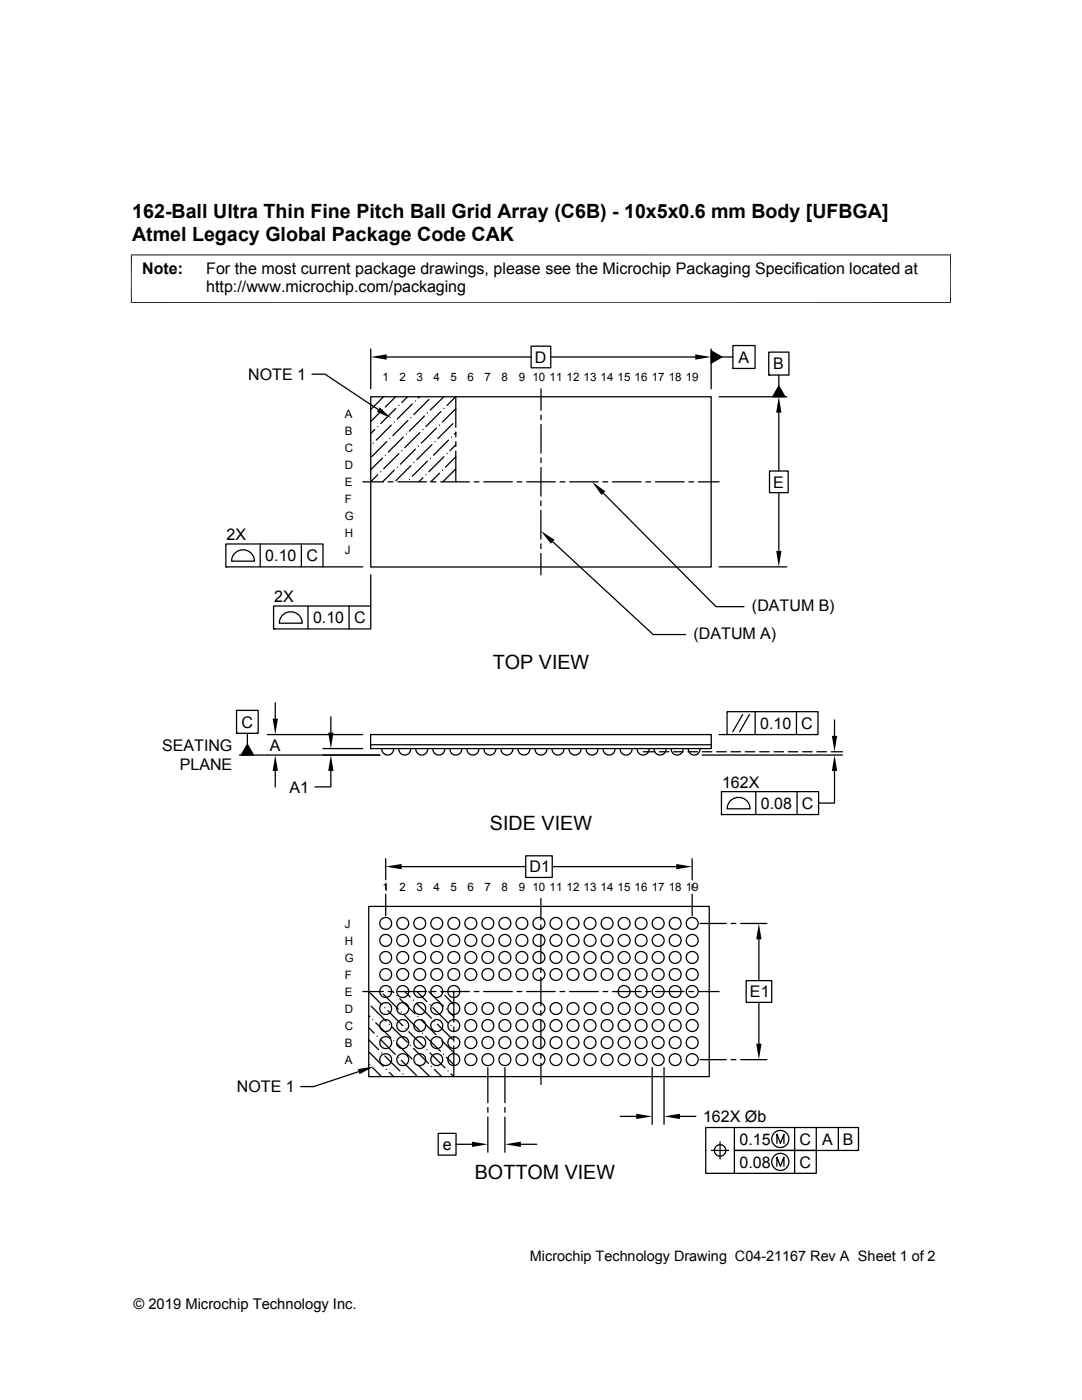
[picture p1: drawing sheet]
<svg xmlns="http://www.w3.org/2000/svg" width="216mm" height="279mm" viewBox="0 0 216 279" stroke-linecap="round" stroke-linejoin="round" font-family="sans-serif">
<g fill="none" stroke="#000" stroke-width=".25">
<path d="M62.3 74.7h2.6l10.6 7M74 79.2h67.9v34h-67.9zM74 69.7v7.9M76.5 79.2l-2.5 2.5M77.2 71.2h28.8M78.9 79.2l-2 2M81.3 79.2l-1.1 1.1M83.7 79.2l-.2 .2M85.6 79.7l-3 3M88.5 79.2l-2.6 2.6M106 69.1h3.9v4.3h-3.9zM107.9 77.6v4.3"/>
<path d="M109.9 71.2h28.8M141.9 70l2.1 1.2-2.1 1.3zM141.9 69.7v7.9M143.5 79.2h13.5M144 71.2h2.2M146.2 69h4.5v4.5h-4.5zM146.2 73.5h.1M153.4 70.3h4v4.5h-4zM153.4 74.8h.1M155.4 77.1l1.2 2.1h-2.4zM155.4 74.8v2.3M72.4 96.2h4.1"/>
<path d="M74.5 88.4h.1M74.8 85.7l-.8 .8M75.4 94.7l-1.4 1.4M75.4 85.1h.1M75.7 82.4l-1.7 1.7M76 94.1h.1M76.3 91.4l-2.3 2.3M76.3 81.8h.1M76.9 90.8h.1M77.2 88.1l-3 3M77.5 96.2h.9M77.8 87.5h.1"/>
<path d="M78.1 84.8l-3 3M78.7 93.8l-2.4 2.4M78.7 84.2h.1M79 81.5l-3 3M79.3 93.2h.1M79.4 96.2h5.7M79.6 90.5l-3 3M79.6 80.9h.1M80.2 89.9h.1M80.5 87.2l-3 3M81.1 86.6h.1M81.4 83.9l-3 3"/>
<path d="M81.7 95.7h.1M82 92.9l-3 3M82 83.3h.1M82.3 80.6l-3 3M82.6 92.3h.1M82.9 89.6l-3 3M82.9 80h.1M83.5 89h.1M83.8 86.3l-3 3M84.4 95.3l-.8 .9M84.4 85.7h.1M84.7 83l-3 3"/>
<path d="M85 94.7h.1M85.3 92l-3 3M85.3 82.4h.1M85.9 91.4h.1M86 96.2h1M86.2 88.7l-3 3M86.8 88.1h.1M87.1 85.4l-3 3M87.7 94.4l-1.7 1.8M87.7 84.8h.1M87.9 96.2h5.8M88 82.1l-3 3"/>
<path d="M88.3 93.8h.1M88.6 91.1l-3 3M88.6 81.5h.1M89.2 90.5h.1M89.2 80.9l1.7-1.7 .1 6.1M89.5 87.8l-3 3M90.1 87.2h.1M90.4 84.5l-3 3M91 86.2v1M91 88.1v1M91 90v6.2M91 93.6l-2.6 2.6"/>
<path d="M91 91.2l-2.1 2M91 88.8l-1.2 1.1M91 86.4l-.3 .2M91 81.6l-2.7 2.6M94.6 96.2h1M96.5 96.2h5.7M103.2 96.2h.9M105.1 96.2h5.7M107.9 100v.9M107.9 82.8v1M107.9 84.7v5.7M107.9 91.4v1"/>
<path d="M107.9 93.3v5.7M111.8 96.2h.9M113.7 96.2h5.7M120.3 96.2h1M120.4 98.4l22.5 22.7h5.6M122.2 96.2h5.7M128.9 96.2h.9M130.8 96.2h5.7M137.5 96.2h.9M139.4 96.2h4.1M153.5 94h3.8v4.3h-3.8zM155.4 82.4v11.6"/>
<path d="M155.4 98.3v11.7M45.1 108.6h19.4v4.5h-19.4zM45.1 113.1h.1M47 110.3a2.29 2.29 0 0 1 2.4-.4 2.29 2.29 0 0 1 1.4 2.1h-4.6l.3-1.2zM51.9 108.6v4.5M60.1 108.6v4.5M64.5 113.1h7.9M74 114.7v6.2M107.9 101.9v5.7M107.9 108.5v1M107.9 110.4v4.3M110.3 108.1l20 18.5h6.5"/>
<path d="M143.5 113.1h13.5M54.6 120.9h19.4v4.6h-19.4zM54.6 125.5h.1M56.5 122.7a2.3 2.3 0 0 1 2.4-.4 2.3 2.3 0 0 1 1.4 2.1h-4.6l.3-1.2zM61.4 120.9v4.6M69.7 120.9v4.6M47.2 141.8h4.3v4.5h-4.3zM47.2 146.3h.1M47.8 150.7h28M49.4 146.3v2.3M49.4 148.6l1.2 2.1h-2.5zM53.3 146.6h19.1"/>
<path d="M54.9 140.3v3.1M54.9 153.9v3.1M64.4 149.4h8M66 153.9v3.1h-3.2M66 143v3.2M74 148.6h67.9M74 146.6h67.9v2.8h-67.9zM74 149.4h.1M76.2 149.4a1.19 1.19 0 0 0 1.2 1.3 1.19 1.19 0 0 0 1.1-1.3M79.6 149.4a1.18 1.18 0 0 0 1.2 1.3 1.18 1.18 0 0 0 1.1-1.3M83 149.4a1.19 1.19 0 0 0 1.2 1.3 1.19 1.19 0 0 0 1.1-1.3M86.4 149.4a1.18 1.18 0 0 0 1.2 1.3 1.18 1.18 0 0 0 1.1-1.3"/>
<path d="M89.8 149.4a1.19 1.19 0 0 0 1.2 1.3 1.19 1.19 0 0 0 1.1-1.3M93.2 149.4a1.18 1.18 0 0 0 1.2 1.3 1.18 1.18 0 0 0 1.1-1.3M96.6 149.4a1.19 1.19 0 0 0 1.1 1.3 1.19 1.19 0 0 0 1.2-1.3M100 149.4a1.18 1.18 0 0 0 1.1 1.3 1.18 1.18 0 0 0 1.2-1.3M103.4 149.4a1.19 1.19 0 0 0 1.1 1.3 1.19 1.19 0 0 0 1.2-1.3M106.8 149.4a1.18 1.18 0 0 0 1.1 1.3 1.18 1.18 0 0 0 1.2-1.3M110.2 149.4a1.19 1.19 0 0 0 1.1 1.3 1.19 1.19 0 0 0 1.2-1.3M113.6 149.4a1.18 1.18 0 0 0 1.1 1.3 1.18 1.18 0 0 0 1.2-1.3M116.9 149.4a1.19 1.19 0 0 0 1.2 1.3 1.19 1.19 0 0 0 1.2-1.3M120.4 149.4a1.18 1.18 0 0 0 1.1 1.3 1.18 1.18 0 0 0 1.2-1.3M123.7 149.4a1.19 1.19 0 0 0 1.2 1.3 1.19 1.19 0 0 0 1.2-1.3M127.1 149.4a1.18 1.18 0 0 0 1.2 1.3 1.18 1.18 0 0 0 1.2-1.3"/>
<path d="M128.4 150h2.2M130.5 149.4a1.19 1.19 0 0 0 1.2 1.3 1.19 1.19 0 0 0 1.2-1.3M131.6 150h1.9M133.9 149.4a1.18 1.18 0 0 0 1.2 1.3 1.18 1.18 0 0 0 1.2-1.3M134.4 150h1.9M137.3 150h1.9M137.3 149.4a1.19 1.19 0 0 0 1.2 1.3 1.19 1.19 0 0 0 1.2-1.3M140.1 150.7h28M140.1 150h1.9M143 150h1.9M143.5 146.6h1.6M144 158h19.3v4.6h-19.3z"/>
<path d="M145.1 142h18.1v4.6h-18.1zM145.9 159.7a2.3 2.3 0 0 1 2.4-.4 2.3 2.3 0 0 1 1.4 2.1h-4.6l.3-1.2zM145.9 150h1.9M148.2 142.6l-2 3.4M148.7 150h1.9M149.5 142.6l-1.9 3.4M150.7 142v4.6M150.8 158v4.6M151.6 150h1.9M154.4 150h1.9M157.3 150h1.9M158.9 142v4.6"/>
<path d="M159 158v4.6M160.1 150h2M163 150h1.9M165.9 150h2.2M166.5 153.9v6.4h-3.2M166.5 143.7v3.2M77 171.4v4.2M77 176.6v.9M77 178.5v4.2M80.1 173h24.8M104.9 170.8h5.3v4.3h-5.3zM107.9 179.3v4.3"/>
<path d="M110.2 173h24.7M138.1 171.4v4.2M138.1 176.6v.9M138.1 178.5v4.2M144 162.6h.1M72.4 197.9h4.1M73.6 197.9l2.6 2.6M73.6 180.9h67.9v34h-67.9zM76.5 198.4l3 3M77.5 197.9h.9M78.4 197.9l.2 .2M79.2 198.7h.1"/>
<path d="M79.4 197.9h5.7M79.8 199.3l3 3M80.8 197.9l1.1 1.1M82.5 199.6h.1M83.2 197.9l2 2M85.6 197.9l2.9 2.9M86 197.9h1M87.9 197.9h5.8M88.2 198.1h.1M88.8 198.7l1.8 1.8M90.4 197.9l.2 .2M90.6 197.9v6.1"/>
<path d="M94.6 197.9h1M96.5 197.9h5.7M103.2 197.9h.9M105.1 197.9h5.7M107.9 184.6v.9M107.9 186.5v5.7M107.9 193.1v1M107.9 195v5.7M111.7 197.9h1M113.6 197.9h5.8M120.3 197.9h1M122.2 197.9h5.7"/>
<path d="M128.9 197.9h.9M130.8 197.9h5.7M137.5 197.9h.9M139.4 197.9h4.1M139.7 184.3h5.2M145.9 184.3h.9M147.8 184.3h5.2M148.9 195.7h5.1v4.3h-5.1zM151.4 187.5v8.2M71.6 213.9l-9 3h-2.6M73.6 214.7l.1 .2M73.6 207.5l2 2"/>
<path d="M73.6 209.9l2.9 2.9M73.6 205.1l1.1 1.1M73.6 202.7l.2 .2M73.8 212.5h.1M74.1 200.8l3 3M74.4 213.1l1.7 1.8M74.4 203.5h.1M75 204.1l3 3M75.3 206.8h.1M75.9 207.4l3 3M76.2 210.1h.1M76.8 210.7l3 3"/>
<path d="M76.8 201.1h.1M77.1 213.4h.1M77.4 201.7l3 3M77.7 214l.8 .9M77.7 204.4h.1M78.3 205l3 3M78.6 207.7h.1M79.2 208.3l3 3M79.5 211h.1M80.1 211.6l3 3M80.1 202h.1M80.4 214.3h.1"/>
<path d="M80.7 202.6l3 3M81 205.3h.1M81.6 205.9l3 3M81.9 208.6h.1M82.5 209.2l3 3M82.8 211.9h.1M83.1 200.2l3 3M83.4 212.5l2.3 2.4M83.4 202.9h.1M84 203.5l3 3M84.3 206.2h.1M84.9 206.8l3 3"/>
<path d="M85.2 209.5h.1M85.8 210.1l3 3M85.8 200.5h.1M86.1 212.8h.1M86.4 201.1l3 3M86.7 213.4l1.4 1.5M86.7 203.8h.1M87.3 204.4l3 3M87.6 207.1h.1M88.2 207.7l2.4 2.4M88.5 210.4h.1M89.1 211l1.5 1.5"/>
<path d="M89.1 201.4h.1M89.4 213.7h.1M89.7 202l.9 .9M90 204.7h.1M90.6 208.7v6.2l-.6-.6M90.6 204.9v1M90.6 206.8v1M97.3 213.1v7M100.8 213.1v7M107.9 212.2v4.3M107.9 201.7v.9M107.9 203.6v5.7"/>
<path d="M107.9 210.3v.9M130.1 213.1v11.3M132.5 213.1v11.3M139.7 211.5h5.2M145.9 211.5h.9M147.8 211.5h5.2M151.4 200v8.3M87.4 226.2h3.6v4.3h-3.6zM91 228.4h3.2M97.3 221v1M97.3 222.9v7.1M100.8 221v1"/>
<path d="M100.8 222.9v7.1M103.9 228.4h3.2M123.8 222.8h3.2M135.7 222.8h3.2M142 229.6h3.4M143.7 227.9v3.4M146.5 225v4.6h16.4v4.6h-22.1v-9.2h30.5v4.6h-24.8v4.6M155 228.2v-1.8l.7 1.8 .7-1.8v1.8M155 232.8v-1.9l.7 1.9 .7-1.9v1.9M158.6 225v9.2M162.9 225v4.6M167.3 225v4.6"/>
<circle cx="77" cy="197.9" r="1.19"/>
<circle cx="77" cy="187.7" r="1.19"/>
<circle cx="77" cy="194.5" r="1.19"/>
<circle cx="77" cy="191.1" r="1.19"/>
<circle cx="77" cy="184.3" r="1.19"/>
<circle cx="80.4" cy="197.9" r="1.19"/>
<circle cx="80.4" cy="191.1" r="1.19"/>
<circle cx="80.4" cy="194.5" r="1.19"/>
<circle cx="80.4" cy="187.7" r="1.19"/>
<circle cx="80.4" cy="184.3" r="1.19"/>
<circle cx="83.8" cy="197.9" r="1.19"/>
<circle cx="83.8" cy="187.7" r="1.19"/>
<circle cx="83.8" cy="194.5" r="1.19"/>
<circle cx="83.8" cy="191.1" r="1.19"/>
<circle cx="83.8" cy="184.3" r="1.19"/>
<circle cx="87.2" cy="197.9" r="1.19"/>
<circle cx="87.2" cy="191.1" r="1.19"/>
<circle cx="87.2" cy="187.7" r="1.19"/>
<circle cx="87.2" cy="194.5" r="1.19"/>
<circle cx="87.2" cy="184.3" r="1.19"/>
<circle cx="90.5" cy="197.9" r="1.19"/>
<circle cx="90.5" cy="187.7" r="1.19"/>
<circle cx="90.5" cy="194.5" r="1.19"/>
<circle cx="90.5" cy="191.1" r="1.19"/>
<circle cx="90.5" cy="184.3" r="1.19"/>
<circle cx="94" cy="191.1" r="1.19"/>
<circle cx="94" cy="187.7" r="1.19"/>
<circle cx="94" cy="194.5" r="1.19"/>
<circle cx="94" cy="184.3" r="1.19"/>
<circle cx="97.3" cy="191.1" r="1.19"/>
<circle cx="97.3" cy="194.5" r="1.19"/>
<circle cx="97.3" cy="187.7" r="1.19"/>
<circle cx="97.3" cy="184.3" r="1.19"/>
<circle cx="100.7" cy="191.1" r="1.19"/>
<circle cx="100.7" cy="187.7" r="1.19"/>
<circle cx="100.7" cy="194.5" r="1.19"/>
<circle cx="100.8" cy="184.3" r="1.19"/>
<circle cx="104.1" cy="191.1" r="1.19"/>
<circle cx="104.1" cy="194.5" r="1.19"/>
<circle cx="104.1" cy="187.7" r="1.19"/>
<circle cx="104.1" cy="184.3" r="1.19"/>
<circle cx="107.5" cy="191.1" r="1.19"/>
<circle cx="107.5" cy="187.7" r="1.19"/>
<circle cx="107.5" cy="194.5" r="1.19"/>
<circle cx="107.5" cy="184.3" r="1.19"/>
<circle cx="110.9" cy="194.5" r="1.19"/>
<circle cx="110.9" cy="191.1" r="1.19"/>
<circle cx="110.9" cy="187.7" r="1.19"/>
<circle cx="110.9" cy="184.3" r="1.18"/>
<circle cx="114.3" cy="187.7" r="1.19"/>
<circle cx="114.3" cy="191.1" r="1.19"/>
<circle cx="114.3" cy="194.5" r="1.19"/>
<circle cx="114.3" cy="184.3" r="1.19"/>
<circle cx="117.7" cy="194.5" r="1.19"/>
<circle cx="117.7" cy="191.1" r="1.19"/>
<circle cx="117.7" cy="187.7" r="1.19"/>
<circle cx="117.7" cy="184.3" r="1.18"/>
<circle cx="121.1" cy="187.7" r="1.19"/>
<circle cx="121.1" cy="191.1" r="1.19"/>
<circle cx="121.1" cy="194.5" r="1.19"/>
<circle cx="121.1" cy="184.3" r="1.19"/>
<circle cx="124.5" cy="197.9" r="1.19"/>
<circle cx="124.5" cy="194.5" r="1.19"/>
<circle cx="124.5" cy="191.1" r="1.19"/>
<circle cx="124.5" cy="187.7" r="1.19"/>
<circle cx="124.5" cy="184.3" r="1.19"/>
<circle cx="127.9" cy="197.9" r="1.19"/>
<circle cx="127.9" cy="187.7" r="1.19"/>
<circle cx="127.9" cy="191.1" r="1.19"/>
<circle cx="127.9" cy="194.5" r="1.19"/>
<circle cx="127.9" cy="184.3" r="1.19"/>
<circle cx="131.3" cy="197.9" r="1.19"/>
<circle cx="131.3" cy="194.5" r="1.19"/>
<circle cx="131.3" cy="191.1" r="1.19"/>
<circle cx="131.3" cy="187.7" r="1.19"/>
<circle cx="131.3" cy="184.3" r="1.19"/>
<circle cx="134.7" cy="197.9" r="1.19"/>
<circle cx="134.7" cy="187.7" r="1.19"/>
<circle cx="134.7" cy="191.1" r="1.19"/>
<circle cx="134.7" cy="194.5" r="1.19"/>
<circle cx="134.7" cy="184.3" r="1.19"/>
<circle cx="138.1" cy="197.9" r="1.19"/>
<circle cx="138.1" cy="191.1" r="1.19"/>
<circle cx="138.1" cy="194.5" r="1.19"/>
<circle cx="138.1" cy="187.7" r="1.19"/>
<circle cx="138.1" cy="184.3" r="1.19"/>
<circle cx="77" cy="208.1" r="1.19"/>
<circle cx="77" cy="201.3" r="1.19"/>
<circle cx="77" cy="204.7" r="1.19"/>
<circle cx="77" cy="211.5" r="1.19"/>
<circle cx="80.4" cy="204.7" r="1.19"/>
<circle cx="80.4" cy="201.3" r="1.19"/>
<circle cx="80.4" cy="208.1" r="1.19"/>
<circle cx="80.4" cy="211.5" r="1.19"/>
<circle cx="83.8" cy="208.1" r="1.19"/>
<circle cx="83.8" cy="201.3" r="1.19"/>
<circle cx="83.8" cy="204.7" r="1.19"/>
<circle cx="83.8" cy="211.5" r="1.19"/>
<circle cx="87.2" cy="204.7" r="1.19"/>
<circle cx="87.2" cy="201.3" r="1.19"/>
<circle cx="87.2" cy="208.1" r="1.19"/>
<circle cx="87.2" cy="211.5" r="1.19"/>
<circle cx="90.5" cy="208.1" r="1.19"/>
<circle cx="90.5" cy="201.3" r="1.19"/>
<circle cx="90.5" cy="204.7" r="1.19"/>
<circle cx="90.5" cy="211.5" r="1.19"/>
<circle cx="94" cy="204.7" r="1.19"/>
<circle cx="94" cy="201.3" r="1.19"/>
<circle cx="94" cy="208.1" r="1.19"/>
<circle cx="94" cy="211.5" r="1.19"/>
<circle cx="97.3" cy="204.7" r="1.19"/>
<circle cx="97.3" cy="201.3" r="1.19"/>
<circle cx="97.3" cy="208.1" r="1.19"/>
<circle cx="97.3" cy="211.5" r="1.19"/>
<circle cx="100.7" cy="204.7" r="1.19"/>
<circle cx="100.7" cy="201.3" r="1.19"/>
<circle cx="100.7" cy="208.1" r="1.19"/>
<circle cx="100.8" cy="211.5" r="1.19"/>
<circle cx="104.1" cy="204.7" r="1.19"/>
<circle cx="104.1" cy="201.3" r="1.19"/>
<circle cx="104.1" cy="208.1" r="1.19"/>
<circle cx="104.1" cy="211.5" r="1.19"/>
<circle cx="107.5" cy="204.7" r="1.19"/>
<circle cx="107.5" cy="201.3" r="1.19"/>
<circle cx="107.5" cy="208.1" r="1.19"/>
<circle cx="107.5" cy="211.5" r="1.19"/>
<circle cx="110.9" cy="201.3" r="1.19"/>
<circle cx="110.9" cy="204.7" r="1.19"/>
<circle cx="110.9" cy="208.1" r="1.19"/>
<circle cx="110.9" cy="211.5" r="1.18"/>
<circle cx="114.3" cy="208.1" r="1.19"/>
<circle cx="114.3" cy="204.7" r="1.19"/>
<circle cx="114.3" cy="201.3" r="1.19"/>
<circle cx="114.3" cy="211.5" r="1.19"/>
<circle cx="117.7" cy="201.3" r="1.19"/>
<circle cx="117.7" cy="204.7" r="1.19"/>
<circle cx="117.7" cy="208.1" r="1.19"/>
<circle cx="117.7" cy="211.5" r="1.18"/>
<circle cx="121.1" cy="208.1" r="1.19"/>
<circle cx="121.1" cy="204.7" r="1.19"/>
<circle cx="121.1" cy="201.3" r="1.19"/>
<circle cx="121.1" cy="211.5" r="1.19"/>
<circle cx="124.5" cy="201.3" r="1.19"/>
<circle cx="124.5" cy="204.7" r="1.19"/>
<circle cx="124.5" cy="208.1" r="1.19"/>
<circle cx="124.5" cy="211.5" r="1.19"/>
<circle cx="127.9" cy="208.1" r="1.19"/>
<circle cx="127.9" cy="204.7" r="1.19"/>
<circle cx="127.9" cy="201.3" r="1.19"/>
<circle cx="127.9" cy="211.5" r="1.19"/>
<circle cx="131.3" cy="201.3" r="1.19"/>
<circle cx="131.3" cy="204.7" r="1.19"/>
<circle cx="131.3" cy="208.1" r="1.19"/>
<circle cx="131.3" cy="211.5" r="1.19"/>
<circle cx="134.7" cy="208.1" r="1.19"/>
<circle cx="134.7" cy="204.7" r="1.19"/>
<circle cx="134.7" cy="201.3" r="1.19"/>
<circle cx="134.7" cy="211.5" r="1.19"/>
<circle cx="138.1" cy="204.7" r="1.19"/>
<circle cx="138.1" cy="201.3" r="1.19"/>
<circle cx="138.1" cy="208.1" r="1.19"/>
<circle cx="138.1" cy="211.5" r="1.19"/>
<circle cx="143.7" cy="229.6" r="1.14"/>
<circle cx="155.7" cy="231.9" r="1.71"/>
<circle cx="155.7" cy="227.3" r="1.71"/>
</g>
<g fill="#000">
<path d="M74 71.2l3.2-.5v1.1zM138.7 70.7l3.2 .5-3.2 .6zM141.9 70l2.1 1.2-2.1 1.3zM155.4 77.1l1.2 2.1h-2.4zM75.8 81.3l2.3 2.2-2.9-1.3zM118.2 96.2l2.6 1.8-.8 .8zM155.4 79.2l.5 3.2h-1zM107.9 106l2.7 1.7-.7 .8zM154.9 110h1l-.5 3.1zM49.4 148.6l1.2 2.1h-2.5zM54.9 150.7l.6 3.2h-1.1zM54.4 143.4h1.1l-.6 3.2z"/>
<path d="M65.5 146.2h1l-.5 3.2zM66 150.7l.5 3.2h-1zM166.5 150.7l.5 3.2h-1zM166 146.9h1l-.5 3.1zM77 173l3.1-.6v1.1zM134.9 172.4l3.2 .6-3.2 .5zM151.4 184.3l.6 3.2h-1.1zM71.4 213.4l3.2-.5-2.8 1.5zM150.9 208.3h1.1l-.6 3.2zM94.2 227.8l3.1 .6-3.1 .5zM100.8 228.4l3.1-.6v1.1zM127 222.3l3.1 .5-3.1 .5z"/>
<path d="M132.5 222.8l3.2-.5v1z"/>
</g>
<path d="M26.1 50.9h163.7M26.2 50.8v9.7M189.7 50.8v9.7M26.1 60.4h163.7" fill="none" stroke="#000" stroke-width=".2"/>
<g font-size="3.9">
<text x="26.4" y="43.5">162-Ball Ultra Thin Fine Pitch Ball Grid Array (C6B) - 10x5x0.6 mm Body [UFBGA]</text>
<text x="26.4" y="48">Atmel Legacy Global Package Code CAK</text>
<text x="98.3" y="133.6">TOP VIEW</text>
<text x="97.8" y="165.6">SIDE VIEW</text>
<text x="94.7" y="235.3">BOTTOM VIEW</text>
</g>
<g font-size="3.2">
<text x="28.4" y="54.6">Note:</text>
<text x="41.1" y="58.3">http://www.microchip.com/packaging</text>
<text x="41.1" y="54.6">For the most current package drawings, please see the Microchip Packaging Specification located at</text>
<text x="49.5" y="75.8">NOTE 1</text>
<text x="106.7" y="72.4">D</text>
<text x="147.4" y="72.4">A</text>
<text x="154.3" y="73.7">B</text>
<text x="154.3" y="97.3">E</text>
<text x="45.2" y="107.8">2X</text>
<text x="52.9" y="112">0.10</text>
<text x="61.1" y="112">C</text>
<text x="54.7" y="120.1">2X</text>
<text x="62.5" y="124.4">0.10</text>
<text x="70.7" y="124.4">C</text>
<text x="150.1" y="121.9">(DATUM B)</text>
<text x="138.4" y="127.4">(DATUM A)</text>
<text x="32.3" y="149.9">SEATING</text>
<text x="48.2" y="145.2">C</text>
<text x="53.8" y="149.8">A</text>
<text x="151.7" y="145.5">0.10</text>
<text x="159.9" y="145.5">C</text>
<text x="35.9" y="153.8">PLANE</text>
<text x="57.8" y="158.2">A1</text>
<text x="144.1" y="157.2">162X</text>
<text x="151.8" y="161.4">0.08</text>
<text x="160" y="161.4">C</text>
<text x="105.7" y="174.1">D1</text>
<text x="149.6" y="199">E1</text>
<text x="47.3" y="218">NOTE 1</text>
<text x="140.3" y="223.9">162X Øb</text>
<text x="88.3" y="229.5">e</text>
<text x="147.6" y="228.5">0.15</text>
<text x="147.6" y="233">0.08</text>
<text x="159.6" y="228.5">C</text>
<text x="159.6" y="233">C</text>
<text x="164" y="228.5">A</text>
<text x="168.2" y="228.5">B</text>
</g>
<g font-size="2.9">
<text x="105.7" y="251.7">Microchip Technology Drawing C04-21167 Rev A Sheet 1 of 2</text>
<text x="26.6" y="261.3">© 2019 Microchip Technology Inc.</text>
</g>
<g font-size="2.3">
<text x="76.3" y="76.1">1</text>
<text x="79.7" y="76.1">2</text>
<text x="83.1" y="76.1">3</text>
<text x="86.5" y="76.1">4</text>
<text x="89.9" y="76.1">5</text>
<text x="93.3" y="76.1">6</text>
<text x="96.7" y="76.1">7</text>
<text x="100.1" y="76.1">8</text>
<text x="103.5" y="76.1">9 10 11 12 13 14 15 16 17 18 19</text>
<text x="68.8" y="83.4">A</text>
<text x="68.8" y="86.8">B</text>
<text x="68.8" y="90.2">C</text>
<text x="68.8" y="93.6">D</text>
<text x="68.8" y="97">E</text>
<text x="68.8" y="100.4">F</text>
<text x="68.8" y="103.8">G</text>
<text x="68.8" y="107.2">H</text>
<text x="68.8" y="110.6">J</text>
<text x="76.3" y="177.8">1</text>
<text x="79.7" y="177.8">2</text>
<text x="83.1" y="177.8">3</text>
<text x="86.5" y="177.8">4</text>
<text x="89.9" y="177.8">5</text>
<text x="93.3" y="177.8">6</text>
<text x="96.7" y="177.8">7</text>
<text x="100.1" y="177.8">8</text>
<text x="103.5" y="177.8">9 10 11 12 13 14 15 16 17 18 19</text>
<text x="68.8" y="185.1">J</text>
<text x="68.8" y="191.9">G</text>
<text x="68.8" y="188.5">H</text>
<text x="68.8" y="195.3">F</text>
<text x="68.8" y="202.1">D</text>
<text x="68.8" y="198.7">E</text>
<text x="68.8" y="208.9">B</text>
<text x="68.8" y="205.5">C</text>
<text x="68.8" y="212.3">A</text>
</g>
</svg>
